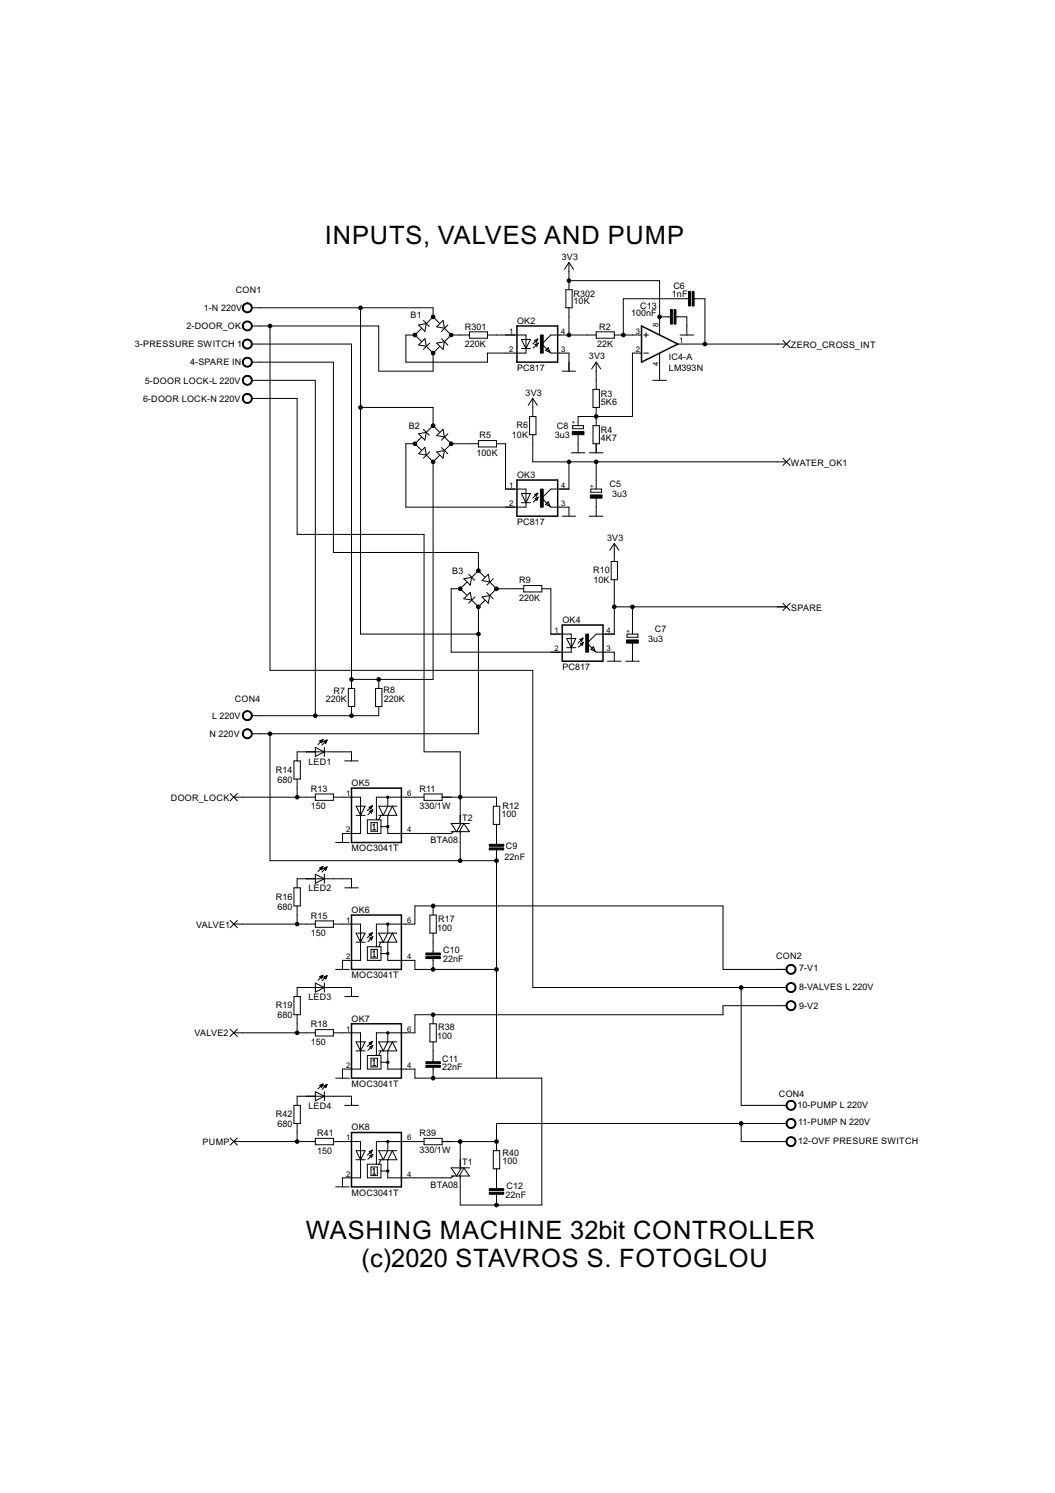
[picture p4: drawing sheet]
<svg xmlns="http://www.w3.org/2000/svg" width="210mm" height="297mm" viewBox="0 0 210 297" stroke-linecap="round" stroke-linejoin="round" font-family="sans-serif">
<g fill="none" stroke="#000" stroke-width=".2">
<path d="M112.6 57.6h1.2v3.6h-1.2zM113.2 52.2v5.4M113.2 52.2l.9 1.4M113.2 52.2l-.9 1.4M113.2 55.8h18v10.9M137 59.4h-13v7.3M138.1 59.4h2.2v9.1M50.1 61.2h36.1v1.8M50.1 64.9h25.3v9h10.8v-3.6M50.1 68.5h19.8v68.5M50.1 72.1h16.2v37.8h28.9v3.6M50.1 75.7h12.6v66.7"/>
<path d="M50.1 79.3h9v27h25.3v43.3h7.2v14.4M53.7 64.9v68.5h52.3v63.1h50.5M71.7 61.2v65h23.5M82.5 66.7l1.3 1.2M82.5 66.7h-1.7v5.4h16.2v-1.8h7.6v-3.6h-7.6M83.3 68.6l1.2-1.2 .3 1.5zM83.3 64.7l1.5-.3-.3 1.5zM83.8 65.4l-1.3 1.3M84.2 63.8l1.2 1.2M84.8 68.9l1.4 1.4M85.5 68.3l-1.3 1.2M86.2 63l-1.4 1.4"/>
<path d="M86.2 63l1.2 1.3M86.9 65l1.3-1.2 .2 1.5zM86.9 68.3l1.5-.3-.2 1.5zM87.4 69l-1.2 1.3M87.8 67.4l1.3 1.3M88.4 65.3l1.4 1.4M89.1 64.7l-1.3 1.2M89.8 66.7l-1.4 1.3M89.8 66.7h3.6M93.4 66h3.6v1.3h-3.6zM103.7 67.5h1.8l-.9 1.8zM103.7 69.3h1.8"/>
<path d="M106 79.3v3.6M106 79.3l.9 1.3M106 79.3l-.9 1.3M106.4 67.7l.6-.2-.3 .6zM106.4 68.5l.7-.2-.3 .6zM107 67.5l-1 1M107.1 68.3l-1 1M109.1 69.2l.3 .9-.9-.4zM111.9 73.9h2.7M113.2 61.2v5.5M118 77.5h1.3v3.6h-1.3zM118.6 66.7h-9l-1.8 1.8 1.8 1.8h3.6v3.6"/>
<path d="M118.6 66h3.6v1.3h-3.6zM118.6 72.1v5.4M118.6 72.1l.9 1.3M118.6 72.1l-.9 1.3M122.2 66.7h5.4M127.6 70.3h-1.8v12.6h-10.8v1.8M128.1 66.7h.9M128.1 70.3h.9M128.5 66.2v.9M129.9 75.7h2.7M131.2 70.3v5.4M131.2 63h2.2"/>
<path d="M134.5 63h2.2v3.7M134.9 68.5h21.6M135.3 66.7h2.7M155.8 67.7l1.4 1.5M157.2 67.7l-1.4 1.5M71.7 81.1h14.5v3.6M82.5 88.3h-1.7v12.6h23.8v-3.6h-4v-9h-1.8M82.5 88.3l1.3 1.3M83.3 86.3l1.5-.3-.3 1.6zM83.8 87l-1.3 1.3M84.2 85.4l1.2 1.2M84.5 89l.3 1.5-1.5-.2z"/>
<path d="M84.8 90.5l1.4 1.4M85.5 89.9l-1.3 1.2M86.2 84.7l-1.4 1.3M86.2 84.7l1.2 1.3M86.2 91.9v43.3h-16.3M86.9 86.7l1.3-1.3 .2 1.5zM86.9 89.9l1.5-.3-.2 1.6zM87.4 90.6l-1.2 1.3M87.8 89l1.3 1.3M88.4 86.9l1.4 1.4M89.1 86.3l-1.3 1.3M89.8 88.3h5.4"/>
<path d="M89.8 88.3l-1.4 1.3M95.2 87.7h3.6v1.2h-3.6zM103.7 98.2h1.8l-.9 1.8zM105.4 82.9h1.2v3.6h-1.2zM106 86.5v5.4h50.5M106.4 98.4l.6-.3-.3 .6zM106.4 99.2l.7-.3-.3 .6zM107 98.1l-1 1M107.1 98.9l-1 1M113.2 91.9v5.4h-3.6l-1.8 1.8 1.6 1.6M113.7 90.1h2.7M113.9 84.7h2.2v.6h-2.2z"/>
<path d="M115 86.5v3.6M117.3 90.1h2.7M117.5 97.3h2.2v.6h-2.2zM118 84.7h1.3v3.6h-1.3zM118.6 81.1v3.6M118.6 88.3v1.8M118.6 91.9v5.4M118.6 99.1v3.6M155.8 91.2l1.4 1.4M157.2 91.2l-1.4 1.4M91.6 117.1l1.3 1.3M91.6 117.1h-1.8v12.7h23.9v-3.6h-4.1v-9.1h-1.8"/>
<path d="M92.3 119.1l1.3-1.2 .2 1.5zM92.3 115.1l1.5-.2-.2 1.5zM92.9 115.8l-1.3 1.3M93.3 114.3l1.1 1.1M93.8 119.4l1.4 1.3M94.5 118.7l-1.2 1.3M95.2 113.5l-1.4 1.4M95.2 113.5l1.3 1.3M95.9 115.5l1.3-1.2 .2 1.5zM95.9 118.8l1.5-.3-.2 1.5zM96.5 119.5l-1.3 1.2M96.9 117.9l1.2 1.2"/>
<path d="M97.4 115.8l1.4 1.3M98.1 115.1l-1.2 1.3M98.8 117.1l-1.4 1.4M98.8 117.1h5.4M103.7 100h1.8M104.2 116.5h3.6v1.3h-3.6zM108.5 100.4l.6-.6 .3 .9zM109.4 100.7l.2 .2h3.6v1.8M111.9 102.7h2.7M117.3 102.7h2.7M121.6 111.7h1.3v3.6h-1.3zM122.2 108.1v3.6"/>
<path d="M122.2 115.3v10.9h-3.6l-1.8 1.8 1.6 1.6M122.2 108.1l.9 1.4M122.2 108.1l-.9 1.4M69.3 137h1.3v3.6h-1.3zM74.7 137h1.3v3.6h-1.3zM75.4 135.2v1.8M95.2 120.7v25.3h-45.1M112.8 127h1.8l-.9 1.9zM112.8 128.9h1.8M115.4 127.2l.6-.2-.3 .6zM115.5 128l.6-.2-.3 .6zM116 127l-1 1"/>
<path d="M116.1 127.8l-1 1M118.1 128.7l.3 .9-.9-.4zM118.4 129.6l.2 .2h3.6v1.8M120.9 131.6h2.7M122.2 120.7h34.3M124.5 131.6h2.7M124.8 126.2h2.1v.6h-2.1zM125.8 120.7v5.5M125.8 128v3.6M155.8 120l1.4 1.5M157.2 120l-1.4 1.5M45.8 157.9l1.4 1.4"/>
<path d="M46.5 158.6h16.2M47.2 157.9l-1.4 1.4M53.7 146v25.2h45.1M58.5 151.4h1.3v3.6h-1.3zM59.1 151.4v-1.8h10.8v1.8M59.1 155v3.6M62.7 158h3.6v1.2h-3.6zM62.7 148.7l1.8 .9-1.8 .9zM63.6 147.4l.7-.2-.3 .6zM63.7 147.4h.5M63.7 147.5h.4M63.8 147.6h.3"/>
<path d="M63.9 147.3h.3M63.9 147.7h.1M64 147.3h.2M64.2 147.2h.1M64.3 147.2l-1 .9M64.5 147.6h.4M64.5 147.5h.5M64.5 148.7v1.8M64.6 147.6h.3M64.6 147.7h.3M64.7 147.4h.3M64.7 147.8h.1"/>
<path d="M64.8 147.9h.1M64.9 147.3h.1M65.1 147.3l-1 .9M65.1 147.3h.1M65.1 147.3l-.7 .2 .4 .4M65.1 147.3l-.3 .6M66.3 158.6h5.4v7.2h-3.6v1.8M68.6 151.4h2.7M69.9 140.6v1.8M75.4 140.6v1.8h-25.3M77.2 158.6v1.8l-1 1.8-.8-1.8h3.6M84.4 158.6h-9.5v4.5"/>
<path d="M84.4 158h3.6v1.2h-3.6zM88 158.6h10.8v1.8M58.5 176.6h1.3v3.6h-1.3zM59.1 176.6v-1.8h10.8v1.8M62.7 173.9l1.8 .9-1.8 .9zM63.6 172.7l.7-.3-.3 .6zM63.7 172.7h.4M63.7 172.8h.4M63.7 172.6h.5M63.8 172.9h.3M63.9 172.9h.1M63.9 172.6h.3"/>
<path d="M64 173h.1M64.1 172.5h.1M64.3 172.4l-1 1M64.4 172.8l.7-.3-.3 .6zM64.5 172.8h.4M64.5 173.9v1.8M64.5 172.9h.4M64.6 172.7h.4M64.6 172.9h.3M64.7 173h.2M64.7 172.6h.3M64.8 173.1h.1"/>
<path d="M64.9 172.6h.1M65.1 172.5l-1 1M66.8 167.6h2.7M68.6 176.6h2.7M70.8 160.4h1.8l-.9 1.8zM70.8 162.2h1.8M73.1 163.1h2.7v2.7h-2.7zM73.4 160.6l.7-.3-.3 .7zM73.6 161.4l.6-.3-.3 .7zM73.8 163.7h1.3v1.7h-1.3zM74.1 160.3l-1 1M74.2 165.1h.5"/>
<path d="M74.2 164.2l.2-.3v1.2M74.2 161.1l-1 1M75.4 162.2h3.6l-.9-1.8-.9 1.8v3.6h12.6l.4-.3M75.8 162.2l-.4 .9M75.8 164.5h1.4M89.8 165.5h3.6l-1.1-1.7-.9 1.7M91.6 165.5v5.7M91.8 163.8l-1 1.7-1-1.7h3.6M98.1 160.4h1.3v3.6h-1.3zM98.8 164v4M98.8 169.1v45.4M45.8 183.1l1.4 1.5"/>
<path d="M46.5 183.9h16.2M47.2 183.1l-1.4 1.5M58.5 198.3h1.3v3.6h-1.3zM59.1 198.3v-1.8h10.8v1.8M59.1 180.2v3.7M62.7 183.2h3.6v1.3h-3.6zM62.7 195.6l1.8 .9-1.8 .9zM63.6 194.3l.7-.3-.3 .7zM63.6 194.3h.5M63.7 194.4h.4M63.8 194.3h.4M63.8 194.5h.3"/>
<path d="M63.9 194.6h.1M63.9 194.2h.3M64 194.6h.1M64.1 194.1h.1M64.3 194l-1 1M64.5 194.4h.5M64.5 195.6v1.8M64.5 194.5h.4M64.6 194.3h.4M64.6 194.6h.3M64.7 194.6h.2M64.8 194.3h.2"/>
<path d="M64.8 194.7h.1M64.9 194.2h.1M65.1 194.1l-1 1M65.1 194.1l-.7 .3 .4 .4M65.1 194.1l-.3 .7M66.3 183.9h5.4v7.2h-3.6v1.8M66.8 192.9h2.7M68.6 198.3h2.7M70.8 185.7h1.8l-.9 1.8zM70.8 187.5h1.8M73.1 188.4h2.7v2.7h-2.7zM73.4 185.8l.7-.2-.3 .6z"/>
<path d="M73.6 186.6l.6-.2-.3 .6zM73.8 188.9h1.3v1.7h-1.3zM74.1 185.6l-1 1M74.2 189.4l.2-.2v1.2M74.2 190.4h.5M74.2 186.4l-1 1M74.9 188.4v-4.5h7.6v-3.7h61.3v12.7h12.7M75.4 187.5h3.6l-.9-1.8-.9 1.8v3.6h5.3v1.8h16.3M75.8 187.5l-.4 .9M75.8 189.7h1.4M77.2 183.9v1.8l-1 1.8-.8-1.8h3.6M85.5 182.1h1.3v3.6h-1.3z"/>
<path d="M86.2 180.2v1.9M86.2 185.7v3.9M86.2 190.7v2.2M147.5 196.5v23.4h9M45.8 204.8l1.4 1.4M46.5 205.5h16.2M47.2 204.8l-1.4 1.4M58.5 219.9h1.3v3.6h-1.3zM59.1 219.9v-1.8h10.8v1.8M59.1 201.9v3.6M62.7 204.9h3.6v1.2h-3.6zM62.7 217.2l1.8 .9-1.8 .9z"/>
<path d="M63.6 215.9l.7-.2-.3 .6zM63.6 216h.5M63.7 216h.4M63.8 215.9h.4M63.8 216.1h.3M63.9 216.2h.1M63.9 215.8h.3M64 216.3h.1M64.1 215.7h.1M64.3 215.7l-1 1M64.5 216h.5M64.5 216.1h.4"/>
<path d="M64.5 217.2v1.8M64.6 216.2h.3M64.6 216h.4M64.7 216.3h.2M64.7 216.3h.1M64.8 215.9h.2M65 215.8h.1M65.1 215.8l-1 .9M65.1 215.8l-.7 .2 .4 .4M65.1 215.8l-.3 .6M66.3 205.5h5.4v7.2h-3.6v1.8M66.8 214.5h2.7"/>
<path d="M68.6 219.9h2.7M70.8 207.3h1.8l-.9 1.8zM70.8 209.1h1.8M73.1 210h2.7v2.7h-2.7zM73.4 207.5l.7-.3-.3 .6zM73.6 208.3l.6-.3-.3 .6zM73.8 210.5h1.3v1.8h-1.3zM74.1 207.2l-1 1M74.2 211.1l.2-.3v1.2M74.2 212h.5M74.2 208l-1 1M75.4 209.1h3.6l-.9-1.8-.9 1.8v3.6h5.3v1.8h25.3v25.3h-16.2v-5.8"/>
<path d="M75.8 209.1l-.4 .9M75.8 211.3h1.4M77.2 205.5v1.8l-1 1.8-.8-1.8h3.6M85.5 203.7h1.3v3.6h-1.3zM86.2 201.9v1.8M86.2 207.3v4M86.2 212.3v2.2M156.5 200.1h-12.7v1.8h-61.3v3.6h-7.6v4.5M45.8 226.4l1.4 1.4M46.5 227.1h16.2M47.2 226.4l-1.4 1.4M59.1 223.5v3.6"/>
<path d="M62.7 226.5h3.6v1.3h-3.6zM66.3 227.1h5.4v7.2h-3.6v1.8M66.8 236.1h2.7M70.8 228.9h1.8l-.9 1.8zM70.8 230.7h1.8M73.1 231.6h2.7v2.7h-2.7zM73.4 229.1l.7-.3-.3 .7zM73.6 229.9l.6-.2-.3 .6zM73.8 232.2h1.3v1.7h-1.3zM74.1 228.8l-1 1M74.2 232.7l.2-.2v1.1M74.2 233.6h.5"/>
<path d="M74.2 229.7l-1 .9M75.4 230.7h3.6l-.9-1.8-.9 1.8v3.6h12.6l.4-.3M75.8 230.7l-.4 .9M75.8 233h1.4M77.2 227.1v1.8l-1 1.8-.8-1.8h3.6M84.4 227.1h-9.5v4.5M84.4 226.5h3.6v1.3h-3.6zM88 227.1h10.8M89.8 234h3.6l-1.1-1.7-.9 1.7M91.6 227.1v5.4M91.8 232.3l-1 1.7-1-1.7h3.6M98.1 228.9h1.3v3.6h-1.3z"/>
<path d="M98.8 232.5v4M98.8 237.6v2.2M147.5 223.5v3.6h9M156.5 223.5h-57.7v5.4"/>
</g>
<path d="M102.8 64.9h8.2v7.2h-8.2zM127.6 64.9l7.3 3.6-7.3 3.6zM102.8 95.5h8.2v7.2h-8.2zM111.9 124.4h8.1v7.2h-8.1zM69.9 156.8h10v10.8h-10zM69.9 182.1h10v10.8h-10zM69.9 203.7h10v10.8h-10zM69.9 225.3h10v10.8h-10z" fill="none" stroke="#000" stroke-width=".3"/>
<g fill="#000" stroke="#000" stroke-width=".2">
<path d="M137 58h.4v2.9h-.4zM137.7 58h.4v2.9h-.4zM107.5 66.7h.6v3.6h-.6zM133.4 61.6h.4v2.9h-.4zM134.1 61.6h.4v2.9h-.4zM107.5 97.3h.6v3.6h-.6zM113.9 85.9h2.3v.6h-2.3zM117.5 98.5h2.3v.6h-2.3zM116.5 126.2h.6v3.6h-.6zM124.7 127.3h2.3v.7h-2.3zM97.3 168h2.9v.4h-2.9zM97.3 168.7h2.9v.4h-2.9z"/>
<path d="M84.7 189.6h2.9v.4h-2.9zM84.7 190.3h2.9v.4h-2.9zM84.7 211.2h2.9v.4h-2.9zM84.7 212h2.9v.3h-2.9zM97.3 236.5h2.9v.4h-2.9zM97.3 237.2h2.9v.4h-2.9z"/>
</g>
<g fill="#000" stroke="#000" stroke-width=".2">
<path d="M48.4 60.7a.99 .99 0 0 1 1.6-.1 .99 .99 0 0 1-.5 1.6 .99 .99 0 0 1-1.3-1h.2a.82 .82 0 0 1 1.1-.7 .82 .82 0 0 1 .3 1.3 .82 .82 0 0 1-1.4-.3v-.3h-.2z" fill-rule="evenodd"/>
<path d="M48.6 64.1a.99 .99 0 0 1 1.5 .3 .99 .99 0 0 1-.7 1.4 .99 .99 0 0 1-1.2-.9h.2a.82 .82 0 0 1 1.1-.8 .82 .82 0 0 1 .3 1.3 .82 .82 0 0 1-1.4-.3v-.2h-.2l.1-.3z" fill-rule="evenodd"/>
<path d="M48.6 67.7a.99 .99 0 0 1 1.5 .3 .99 .99 0 0 1-.7 1.4 .99 .99 0 0 1-1.2-.9h.2a.82 .82 0 0 1 1.1-.8 .82 .82 0 0 1 .3 1.3 .82 .82 0 0 1-1.4-.3v-.2h-.2l.1-.3z" fill-rule="evenodd"/>
<path d="M48.4 71.5a.99 .99 0 0 1 1.6 0 .99 .99 0 0 1-.5 1.5 .99 .99 0 0 1-1.3-.9h.2a.82 .82 0 0 1 1.1-.8 .82 .82 0 0 1 .3 1.3 .82 .82 0 0 1-1.4-.3v-.2h-.2z" fill-rule="evenodd"/>
<path d="M48.6 74.9a.99 .99 0 0 1 1.5 .3 .99 .99 0 0 1-.7 1.4 .99 .99 0 0 1-1.2-.9h.2a.82 .82 0 0 1 1.1-.8 .82 .82 0 0 1 .3 1.3 .82 .82 0 0 1-1.4-.3v-.2h-.2l.1-.3z" fill-rule="evenodd"/>
<path d="M48.6 78.5a.99 .99 0 0 1 1.5 .3 .99 .99 0 0 1-.7 1.4 .99 .99 0 0 1-1.2-.9h.2a.82 .82 0 0 1 1.1-.8 .82 .82 0 0 1 .3 1.3 .82 .82 0 0 1-1.4-.3v-.2h-.2l.1-.3z" fill-rule="evenodd"/>
<path d="M48.4 141.8a.99 .99 0 0 1 1.6 0 .99 .99 0 0 1-.5 1.5 .99 .99 0 0 1-1.3-.9h.2a.82 .82 0 0 1 1.1-.8 .82 .82 0 0 1 .3 1.4 .82 .82 0 0 1-1.4-.4v-.2h-.2z" fill-rule="evenodd"/>
<path d="M48.6 145.2a.99 .99 0 0 1 1.5 .4 .99 .99 0 0 1-.7 1.3 .99 .99 0 0 1-1.2-.9h.2a.82 .82 0 0 1 1.1-.8 .82 .82 0 0 1 .3 1.4 .82 .82 0 0 1-1.4-.4v-.2h-.2l.1-.3z" fill-rule="evenodd"/>
<path d="M156.8 195.7a.99 .99 0 0 1 1.5 .4 .99 .99 0 0 1-.7 1.4 .99 .99 0 0 1-1.2-1h.2a.81 .81 0 0 1 1.1-.8 .81 .81 0 0 1 .2 1.3 .81 .81 0 0 1-1.3-.3v-.2h-.2v-.3z" fill-rule="evenodd"/>
<path d="M156.8 192.1a.99 .99 0 0 1 1.5 .3 .99 .99 0 0 1-.7 1.4 .99 .99 0 0 1-1.2-.9h.2a.81 .81 0 0 1 1.1-.8 .81 .81 0 0 1 .2 1.3 .81 .81 0 0 1-1.3-.3v-.2h-.2v-.3z" fill-rule="evenodd"/>
<path d="M156.8 199.3a.99 .99 0 0 1 1.5 .4 .99 .99 0 0 1-.7 1.4 .99 .99 0 0 1-1.2-1h.2a.81 .81 0 0 1 1.1-.8 .81 .81 0 0 1 .2 1.4 .81 .81 0 0 1-1.3-.4v-.2h-.2v-.3z" fill-rule="evenodd"/>
<path d="M156.8 219.1a.99 .99 0 0 1 1.5 .4 .99 .99 0 0 1-.7 1.4 .99 .99 0 0 1-1.2-1h.2a.81 .81 0 0 1 1.1-.8 .81 .81 0 0 1 .2 1.4 .81 .81 0 0 1-1.3-.3v-.3h-.2v-.3z" fill-rule="evenodd"/>
<path d="M156.8 226.4a.99 .99 0 0 1 1.5 .3 .99 .99 0 0 1-.7 1.4 .99 .99 0 0 1-1.2-1h.2a.81 .81 0 0 1 1.1-.7 .81 .81 0 0 1 .2 1.3 .81 .81 0 0 1-1.3-.3v-.3h-.2z" fill-rule="evenodd"/>
<path d="M156.8 222.7a.99 .99 0 0 1 1.5 .4 .99 .99 0 0 1-.7 1.4 .99 .99 0 0 1-1.2-1h.2a.81 .81 0 0 1 1.1-.8 .81 .81 0 0 1 .2 1.4 .81 .81 0 0 1-1.3-.3v-.3h-.2v-.3z" fill-rule="evenodd"/>
<circle cx="113.2" cy="55.8" r=".36"/>
<circle cx="53.7" cy="64.9" r=".36"/>
<circle cx="71.7" cy="61.2" r=".36"/>
<circle cx="82.5" cy="66.7" r=".36"/>
<circle cx="86.2" cy="63" r=".36"/>
<circle cx="86.2" cy="70.3" r=".36"/>
<circle cx="89.8" cy="66.7" r=".36"/>
<circle cx="113.2" cy="66.7" r=".36"/>
<circle cx="124" cy="66.7" r=".36"/>
<circle cx="131.2" cy="63" r=".36"/>
<circle cx="140.3" cy="68.5" r=".36"/>
<circle cx="71.7" cy="81.1" r=".36"/>
<circle cx="82.5" cy="88.3" r=".36"/>
<circle cx="86.2" cy="84.7" r=".36"/>
<circle cx="86.2" cy="91.9" r=".36"/>
<circle cx="89.8" cy="88.3" r=".36"/>
<circle cx="113.2" cy="91.9" r=".36"/>
<circle cx="118.6" cy="82.9" r=".36"/>
<circle cx="118.6" cy="91.9" r=".36"/>
<circle cx="91.6" cy="117.1" r=".36"/>
<circle cx="95.2" cy="113.5" r=".36"/>
<circle cx="98.8" cy="117.1" r=".36"/>
<circle cx="69.9" cy="135.2" r=".36"/>
<circle cx="75.4" cy="135.2" r=".36"/>
<circle cx="95.2" cy="120.7" r=".36"/>
<circle cx="95.2" cy="126.2" r=".36"/>
<circle cx="122.2" cy="120.7" r=".36"/>
<circle cx="125.8" cy="120.7" r=".36"/>
<circle cx="53.7" cy="146" r=".36"/>
<circle cx="59.1" cy="158.6" r=".36"/>
<circle cx="62.7" cy="142.4" r=".36"/>
<circle cx="69.9" cy="142.4" r=".36"/>
<circle cx="77.2" cy="158.6" r=".24"/>
<circle cx="91.6" cy="158.6" r=".36"/>
<circle cx="77.2" cy="164.5" r=".24"/>
<circle cx="91.6" cy="171.2" r=".36"/>
<circle cx="98.8" cy="171.2" r=".36"/>
<circle cx="59.1" cy="183.9" r=".36"/>
<circle cx="77.2" cy="183.9" r=".24"/>
<circle cx="77.2" cy="189.7" r=".24"/>
<circle cx="86.2" cy="192.9" r=".36"/>
<circle cx="86.2" cy="180.2" r=".36"/>
<circle cx="98.8" cy="192.9" r=".36"/>
<circle cx="147.5" cy="196.5" r=".36"/>
<circle cx="59.1" cy="205.5" r=".36"/>
<circle cx="77.2" cy="211.4" r=".24"/>
<circle cx="77.2" cy="205.5" r=".24"/>
<circle cx="86.2" cy="214.5" r=".36"/>
<circle cx="86.2" cy="201.9" r=".36"/>
<circle cx="59.1" cy="227.1" r=".36"/>
<circle cx="77.2" cy="233" r=".24"/>
<circle cx="77.2" cy="227.1" r=".24"/>
<circle cx="91.6" cy="227.1" r=".36"/>
<circle cx="98.8" cy="227.1" r=".36"/>
<circle cx="98.8" cy="239.8" r=".36"/>
<circle cx="147.5" cy="223.5" r=".36"/>
</g>
<g font-size="5.7">
<text x="64.6" y="48.6">INPUTS, VALVES AND PUMP</text>
<text x="60.8" y="246.6">WASHING MACHINE 32bit CONTROLLER</text>
<text x="71.9" y="252">(c)2020 STAVROS S. FOTOGLOU</text>
</g>
<g font-size="2">
<text x="111.8" y="51.7">3V3</text>
<text x="46.9" y="58.3">CON1</text>
<text x="114.1" y="59.1">R302</text>
<text x="133.7" y="59.2">1nF</text>
<text x="134" y="57.5">C6</text>
<text x="37.1" y="65.4">2-DOOR_OK</text>
<text x="40.6" y="61.8">1-N 220V</text>
<text x="81.7" y="63.2">B1</text>
<text x="92.5" y="65.6">R301</text>
<text x="102.9" y="64.4">OK2</text>
<text x="114.1" y="60.5">10K</text>
<text x="119.2" y="65.6">R2</text>
<text x="125.6" y="63">100nF</text>
<text x="127.4" y="61.5">C13</text>
<text x="26.9" y="69">3-PRESSURE SWITCH 1</text>
<text x="92.5" y="69">220K</text>
<text x="117.2" y="71.5">3V3</text>
<text x="118.8" y="69">22K</text>
<text x="133.1" y="71.6">IC4-A</text>
<text x="157.4" y="69.2">ZERO_CROSS_INT</text>
<text x="28.8" y="76.4">5-DOOR LOCK-L 220V</text>
<text x="37.8" y="72.6">4-SPARE IN</text>
<text x="102.9" y="73.9">PC817</text>
<text x="133.1" y="73.9">LM393N</text>
<text x="28.5" y="80">6-DOOR LOCK-N 220V</text>
<text x="104.6" y="78.7">3V3</text>
<text x="119.5" y="80.5">5K6</text>
<text x="119.5" y="78.9">R3</text>
<text x="81.3" y="85.4">B2</text>
<text x="95.4" y="87.2">R5</text>
<text x="101.9" y="87.2">10K</text>
<text x="102.8" y="85.2">R6</text>
<text x="110.4" y="87.2">3u3</text>
<text x="110.8" y="85.4">C8</text>
<text x="119.5" y="87.8">4K7</text>
<text x="119.5" y="86.1">R4</text>
<text x="94.8" y="90.8">100K</text>
<text x="102.9" y="95">OK3</text>
<text x="157.4" y="92.6">WATER_OK1</text>
<text x="121.3" y="97">C5</text>
<text x="121.8" y="98.9">3u3</text>
<text x="102.9" y="104.5">PC817</text>
<text x="120.8" y="107.6">3V3</text>
<text x="90" y="114.2">B3</text>
<text x="103.3" y="119.5">220K</text>
<text x="103.3" y="116.1">R9</text>
<text x="118" y="114.1">R10</text>
<text x="118.1" y="116.1">10K</text>
<text x="111.9" y="123.9">OK4</text>
<text x="130.3" y="125.8">C7</text>
<text x="157.4" y="121.5">SPARE</text>
<text x="129" y="127.8">3u3</text>
<text x="76.3" y="137.9">R8</text>
<text x="111.9" y="133.4">PC817</text>
<text x="42.2" y="143.1">L 220V</text>
<text x="46.7" y="139.8">CON4</text>
<text x="64.8" y="139.7">220K</text>
<text x="66.4" y="138">R7</text>
<text x="76.3" y="139.7">220K</text>
<text x="41.7" y="146.7">N 220V</text>
<text x="54.9" y="153.7">R14</text>
<text x="55.2" y="155.7">680</text>
<text x="61.3" y="152.1">LED1</text>
<text x="34" y="159.3">DOOR_LOCK</text>
<text x="61.8" y="161">150</text>
<text x="61.9" y="157.5">R13</text>
<text x="70" y="156.4">OK5</text>
<text x="83.5" y="161">330/1W</text>
<text x="83.5" y="157.5">R11</text>
<text x="100" y="160.9">R12</text>
<text x="85.7" y="167.8">BTA08</text>
<text x="92" y="163.3">T2</text>
<text x="99.8" y="162.6">100</text>
<text x="70" y="169.4">MOC3041T</text>
<text x="100.4" y="171.1">22nF</text>
<text x="100.6" y="169">C9</text>
<text x="54.9" y="179">R16</text>
<text x="61.3" y="177.4">LED2</text>
<text x="39.1" y="184.6">VALVE1</text>
<text x="55.2" y="181">680</text>
<text x="61.9" y="182.8">R15</text>
<text x="70" y="181.6">OK6</text>
<text x="87" y="185.3">100</text>
<text x="87.2" y="183.5">R17</text>
<text x="61.8" y="186.2">150</text>
<text x="88.1" y="191.3">22nF</text>
<text x="88.2" y="189.5">C10</text>
<text x="154.4" y="190.8">CON2</text>
<text x="70" y="194.6">MOC3041T</text>
<text x="159" y="193.2">7-V1</text>
<text x="159" y="197">8-VALVES L 220V</text>
<text x="54.9" y="200.6">R19</text>
<text x="55.2" y="202.6">680</text>
<text x="61.3" y="199">LED3</text>
<text x="70" y="203.3">OK7</text>
<text x="159" y="200.8">9-V2</text>
<text x="38.7" y="206">VALVE2</text>
<text x="61.8" y="207.8">150</text>
<text x="61.9" y="204.4">R18</text>
<text x="87" y="206.8">100</text>
<text x="87.2" y="204.9">R38</text>
<text x="88" y="213">22nF</text>
<text x="88" y="211.3">C11</text>
<text x="61.3" y="220.6">LED4</text>
<text x="70" y="216.3">MOC3041T</text>
<text x="155" y="218.2">CON4</text>
<text x="158.6" y="220.5">10-PUMP L 220V</text>
<text x="40.3" y="227.8">PUMP</text>
<text x="54.9" y="222.2">R42</text>
<text x="55.2" y="224.2">680</text>
<text x="63.1" y="226.1">R41</text>
<text x="70" y="224.9">OK8</text>
<text x="83.5" y="226.1">R39</text>
<text x="158.8" y="223.9">11-PUMP N 220V</text>
<text x="158.8" y="227.7">12-OVF PRESURE SWITCH</text>
<text x="63.1" y="229.6">150</text>
<text x="83.5" y="229.5">330/1W</text>
<text x="92" y="231.8">T1</text>
<text x="99.9" y="231.6">100</text>
<text x="100" y="230">R40</text>
<text x="70" y="237.9">MOC3041T</text>
<text x="85.7" y="236.3">BTA08</text>
<text x="100.6" y="238.4">22nF</text>
<text x="100.8" y="236.6">C12</text>
</g>
<g font-size="1.7">
<text x="131" y="65" transform="rotate(-90 131 65)">8</text>
<text x="101.3" y="66.4">1</text>
<text x="101.3" y="70">2</text>
<text x="111.7" y="70">3</text>
<text x="111.7" y="66.4">4</text>
<text x="126.5" y="70">2</text>
<text x="126.5" y="66.4">3</text>
<text x="135.1" y="68.2">1</text>
<text x="131" y="72.8" transform="rotate(-90 131 72.8)">4</text>
<text x="101.3" y="97">1</text>
<text x="101.3" y="100.7">2</text>
<text x="111.7" y="100.7">3</text>
<text x="111.7" y="97">4</text>
<text x="110.3" y="125.9">1</text>
<text x="120.7" y="125.9">4</text>
<text x="110.3" y="129.5">2</text>
<text x="120.7" y="129.5">3</text>
<text x="68.8" y="158.4">1</text>
<text x="81" y="158.4">6</text>
<text x="68.8" y="165.6">2</text>
<text x="81" y="165.6">4</text>
<text x="68.8" y="183.6">1</text>
<text x="81" y="183.6">6</text>
<text x="68.8" y="190.8">2</text>
<text x="81" y="190.8">4</text>
<text x="68.8" y="205.2">1</text>
<text x="81" y="205.2">6</text>
<text x="68.8" y="212.4">2</text>
<text x="81" y="212.4">4</text>
<text x="68.8" y="226.9">1</text>
<text x="81" y="226.9">6</text>
<text x="68.8" y="234.1">2</text>
<text x="81" y="234.1">4</text>
</g>
<g font-size="1.4">
<text x="114.6" y="84.4" transform="rotate(-90 114.6 84.4)">+</text>
<text x="118.2" y="97" transform="rotate(-90 118.2 97)">+</text>
<text x="125.4" y="125.9" transform="rotate(-90 125.4 125.9)">+</text>
</g>
</svg>
